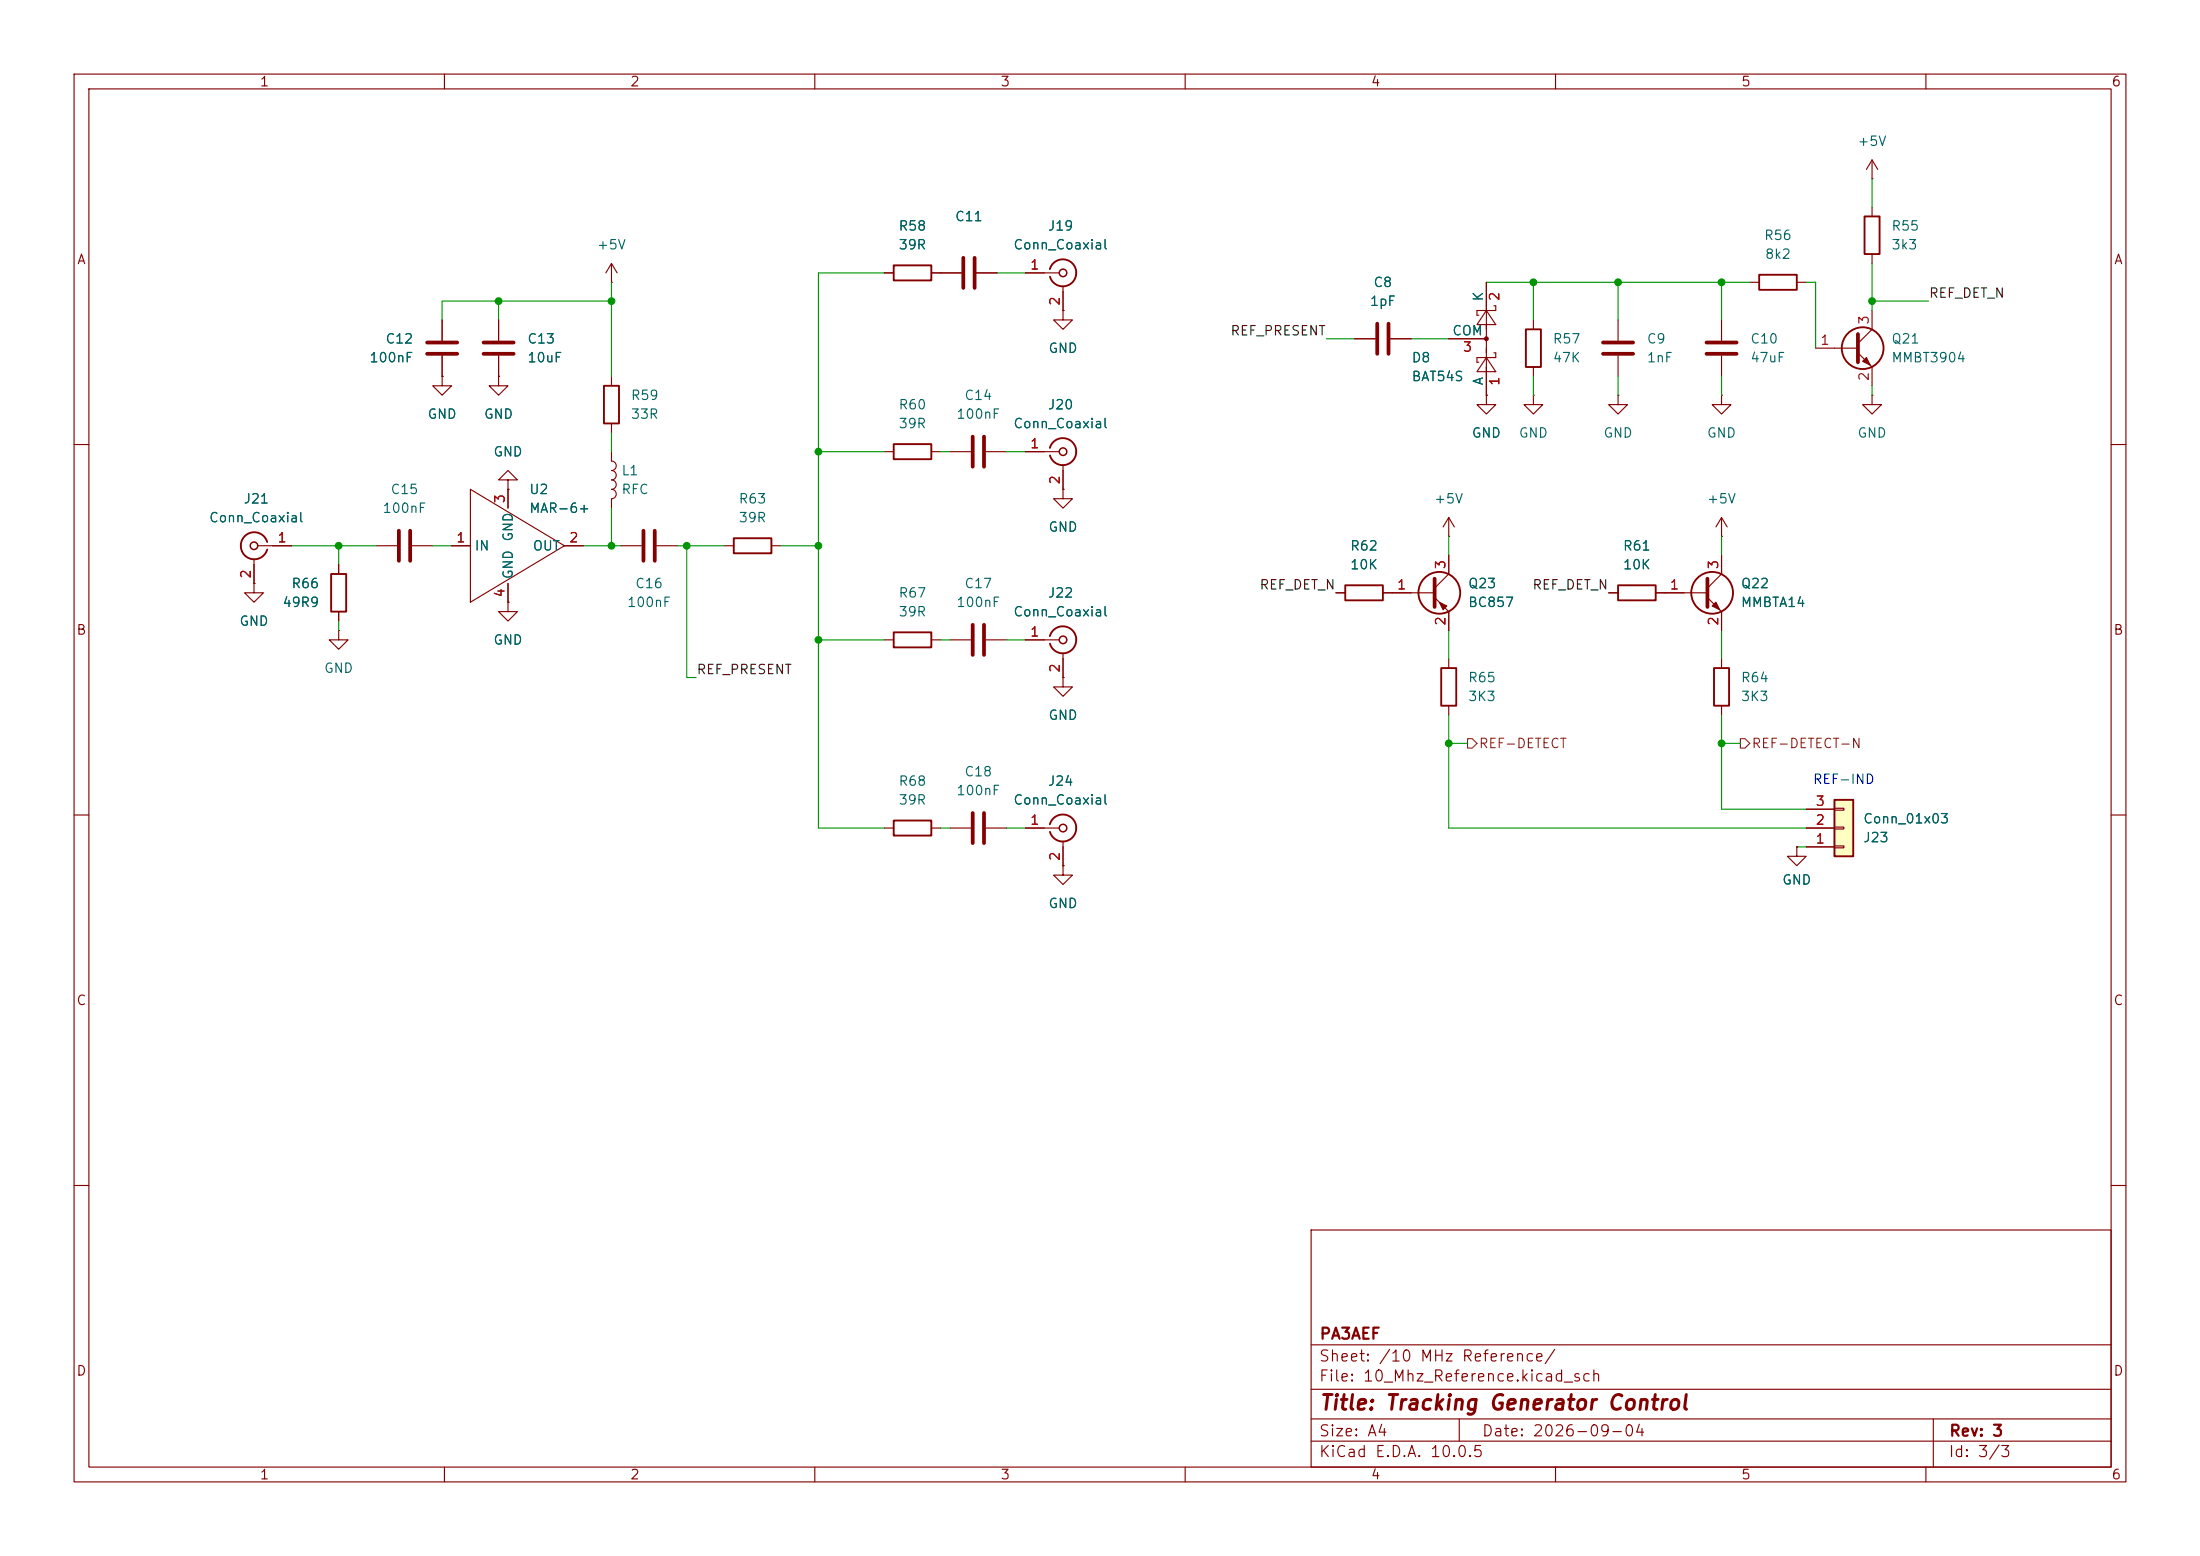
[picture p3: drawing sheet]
<svg xmlns="http://www.w3.org/2000/svg" width="297mm" height="210mm" viewBox="0 0 297 210" stroke-linecap="round" stroke-linejoin="round" font-family="sans-serif">
<g fill="none" stroke="#840000" stroke-width=".15">
<path d="M10 10h277v190h-277zM12 12h273v186h-273zM60 10v2M110 10v2M160 10v2M210 10v2M260 10v2M82.5 38.1h.1M82.5 35.6l.8 1.2M82.5 35.6l-.7 1.2M82.5 35.6v2.5M119.4 36.8h1.2"/>
<path d="M125.7 36.8h4.1M131.8 36.8h2.8M138.4 36.8h4.6M143.5 38.6v3.3M200.7 38.1v15.2M236.2 38.1h1.3M242.6 38.1h1.2M252.7 24.1h.1M252.7 21.6l-.7 1.3M252.7 21.6l.8 1.3M252.7 21.6v2.5M252.7 27.9v1.3"/>
<path d="M252.7 34.3v1.3M59.7 50.8v1.3h-1.3l1.3 1.2 1.3-1.2h-1.3M59.7 50.8h.1M59.7 43.2v2.8M59.7 48v2.8M67.3 50.8v1.3h-1.3l1.3 1.2 1.3-1.2h-1.3M67.3 50.8h.1M67.3 43.2v2.8M67.3 48v2.8M82.5 50.8v1.3M82.5 57.2v1.2M143.5 41.9v1.3h1.3l-1.3 1.3-1.3-1.3h1.3"/>
<path d="M143.5 41.9h.1M182.9 45.7h2.8M187.7 45.7h2.8M195.6 45.7h5.1M200.7 53.3v1.3h1.2l-1.2 1.3-1.3-1.3h1.3M200.7 53.3h.1M200.7 48.3l1.2 1.9h-2.5zM200.7 41.9l1.2 1.9h-2.5zM201.7 47.6h.2v.7h-2.5v.6h.2M201.7 41.3h.2v.6h-2.5v.6h.2M207 53.3v1.3h1.3l-1.3 1.3-1.3-1.3h1.3M207 53.3h.1"/>
<path d="M207 43.2v1.3M207 49.5v1.3M218.4 53.3v1.3h1.3l-1.3 1.3-1.2-1.3h1.2M218.4 53.3h.1M218.4 43.2v2.8M218.4 48v2.8M232.4 53.3v1.3h1.3l-1.3 1.3-1.3-1.3h1.3M232.4 53.3h.1M232.4 43.2v2.8M232.4 48v2.8M245.1 47h5.7M250.8 47.6l1.9 1.9v2.6"/>
<path d="M252.7 53.3v1.3h1.3l-1.3 1.3-1.2-1.3h1.2M252.7 53.3h.1M252.7 41.9v2.6l-1.9 1.9M10 60h2M34.3 78.7v1.3h1.3l-1.3 1.3-1.3-1.3h1.3M34.3 78.7h.1M34.3 75.4v3.3M34.8 73.7h4.6M45.7 76.2v1.3M50.8 73.7h2.8M55.6 73.7h2.8M61 73.7h2.5"/>
<path d="M63.5 66l12.7 7.7-12.7 7.6zM68.6 64.8h1.2l-1.2-1.3-1.3 1.3h1.3v1.2M68.6 66h.1M68.6 66v2.6M68.6 78.7v2.6M76.2 73.7h2.5M82.5 61v1.2a.64 .64 0 0 1 .7 .7 .64 .64 0 0 1-.7 .6M82.5 63.5a.64 .64 0 0 1 .7 .6 .64 .64 0 0 1-.7 .7 .64 .64 0 0 1 .7 .6 .64 .64 0 0 1-.7 .6 .64 .64 0 0 1 .7 .7 .64 .64 0 0 1-.7 .6M82.5 67.3v1.3M83.8 73.7h2.8M88.6 73.7h2.8M97.8 73.7h1.3"/>
<path d="M104.1 73.7h1.3M119.4 61h1.2M125.7 61h1.3M128.3 61h2.8M133.1 61h2.8M138.4 61h4.6M143.5 66v1.3h1.3l-1.3 1.3-1.3-1.3h1.3M143.5 66h.1M143.5 62.7v3.3M195.6 72.4h.1M195.6 69.9l-.8 1.2M195.6 69.9l.7 1.2"/>
<path d="M195.6 69.9v2.5M195.6 74.9v2.6l-1.9 1.9M232.4 72.4h.1M232.4 69.9v2.5M232.4 74.9v2.6l-1.9 1.9M232.4 69.9l-.8 1.2M232.4 69.9l.8 1.2M285 60h2M45.7 85.1v1.3h1.3l-1.3 1.2-1.3-1.2h1.3M45.7 85.1h.1M45.7 82.6v1.2M68.6 81.3v1.3h1.2l-1.2 1.2-1.3-1.2h1.3"/>
<path d="M68.6 81.3h.1M119.4 86.4h1.2M125.7 86.4h1.3M128.3 86.4h2.8M133.1 86.4h2.8M138.4 86.4h4.6M143.5 91.4v1.3h1.3l-1.3 1.3-1.3-1.3h1.3M143.5 91.4h.1M143.5 88.1v3.3M180.3 80h1.3M186.7 80h7M193.7 80.6l1.9 2v2.5"/>
<path d="M195.6 88.9v1.3M195.6 95.3v1.2M217.2 80h1.2M223.5 80h7M230.5 80.6l1.9 2v2.5M232.4 88.9v1.3M232.4 95.3v1.2M10 110h2M119.4 111.8h1.2M125.7 111.8h1.3M128.3 111.8h2.8M133.1 111.8h2.8"/>
<path d="M138.4 111.8h4.6M143.5 116.8v1.3h1.3l-1.3 1.3-1.3-1.3h1.3M143.5 116.8h.1M143.5 113.5v3.3M242.6 114.3v1.3h-1.3l1.3 1.2 1.2-1.2h-1.2M242.6 114.3h.1M285 110h2M10 160h2M177 166h108v32h-108zM285 160h2M60 198v2M110 198v2"/>
<path d="M160 198v2M177 194.5h108M177 191.5h108M177 187.5h108M177 181.5h108M197 191.5v3M210 198v2M260 198v2M261 191.5v6.5"/>
</g>
<g fill="none" stroke="#840000" stroke-width=".25">
<path d="M120.6 35.8h5.1v2h-5.1zM141.7 36.3a1.81 1.81 0 0 1 2.8-1 1.81 1.81 0 0 1 0 3 1.81 1.81 0 0 1-2.8-1M237.5 37.1h5.1v2h-5.1zM251.7 29.2h2v5.1h-2zM81.5 52.1h2.1v5.1h-2.1zM120.6 59.9h5.1v2.1h-5.1zM206 44.5h2v5h-2zM36.1 73.2a1.81 1.81 0 0 0-2.8-1 1.81 1.81 0 0 0 0 2.9 1.81 1.81 0 0 0 2.8-.9M44.7 77.5h2v5.1h-2zM99.1 72.6h5v2.1h-5zM141.7 60.5a1.81 1.81 0 0 1 2.8-1 1.81 1.81 0 0 1 0 2.9 1.81 1.81 0 0 1-2.8-.9M181.6 79h5.1v2h-5.1z"/>
<path d="M218.4 79h5.1v2h-5.1zM120.6 85.3h5.1v2.1h-5.1zM141.7 85.9a1.81 1.81 0 0 1 2.8-1 1.81 1.81 0 0 1 0 2.9 1.81 1.81 0 0 1-2.8-.9M194.6 90.2h2v5.1h-2zM231.4 90.2h2v5.1h-2zM120.6 110.7h5.1v2.1h-5.1zM141.7 111.3a1.81 1.81 0 0 1 2.8-1 1.81 1.81 0 0 1 0 2.9 1.81 1.81 0 0 1-2.8-.9"/>
<circle cx="251.5" cy="47" r="2.82"/>
<circle cx="194.3" cy="80" r="2.82"/>
<circle cx="231.1" cy="80" r="2.82"/>
</g>
<g fill="none" stroke="#840000" stroke-width=".2">
<circle cx="143.5" cy="36.8" r=".51"/>
<circle cx="34.3" cy="73.7" r=".51"/>
<circle cx="143.5" cy="61" r=".51"/>
<circle cx="143.5" cy="86.4" r=".51"/>
<circle cx="143.5" cy="111.8" r=".51"/>
</g>
<g fill="none" stroke="#840000" stroke-width=".51">
<path d="M130 34.8v4.1M131.6 34.8v4.1M57.7 47.8h4M57.7 46.2h4M65.3 47.8h4M65.3 46.2h4M131.3 58.9v4.1M132.8 58.9v4.1M185.9 43.7v4.1M187.5 43.7v4.1M216.4 47.8h4.1M216.4 46.2h4.1"/>
<path d="M230.4 47.8h4M230.4 46.2h4M250.8 45.1v3.8M53.8 71.6v4.1M55.4 71.6v4.1M86.9 71.6v4.1M88.4 71.6v4.1M193.7 78.1v3.8M230.5 78.1v3.8M131.3 84.3v4.1M132.8 84.3v4.1M131.3 109.7v4.1"/>
<path d="M132.8 109.7v4.1"/>
</g>
<g fill="#840000" stroke="#840000" stroke-width=".15">
<path d="M231.1 81.8l.5-.5 .6 1z"/>
<path d="M194.3 81.3l1 .5-.5 .5z"/>
<path d="M251.5 48.8l.5-.5 .5 1z"/>
<circle cx="200.7" cy="45.7" r=".25"/>
</g>
<path d="M247.6 108h2.6v7.6h-2.6z" fill="#ffffc2"/>
<path d="M247.6 108h2.6v7.6h-2.6z" fill="none" stroke="#840000" stroke-width=".25"/>
<g fill="none" stroke="#840000" stroke-width=".15">
<path d="M119.4 36.8h1.2M125.7 36.8h4.1M131.8 36.8h2.8M138.4 36.8h2.6M143.5 39.4v2.5M200.7 38.1v3.8M59.7 50.8h.1M59.7 43.2v2.8M59.7 48v2.8M67.3 50.8h.1M67.3 43.2v2.8M67.3 48v2.8"/>
<path d="M143.5 41.9h.1M182.9 45.7h2.8M187.7 45.7h2.8M195.6 45.7h5.1M200.7 53.3h.1M200.7 49.5v3.8M34.3 78.7h.1M34.3 76.2v2.5M36.8 73.7h2.6M45.7 76.2v1.3M61 73.7h2.5M68.6 66h.1"/>
<path d="M68.6 66v2.6M68.6 78.7v2.6M76.2 73.7h2.5M138.4 61h2.6M143.5 66h.1M143.5 63.5v2.5M195.6 74.9v2.6M232.4 74.9v2.6M45.7 82.6v1.2M68.6 81.3h.1M138.4 86.4h2.6M143.5 91.4h.1"/>
<path d="M143.5 88.9v2.5M180.3 80h1.3M186.7 80h3.8M195.6 82.6v2.5M217.2 80h1.2M223.5 80h3.8M232.4 82.6v2.5M138.4 111.8h2.6M143.5 116.8h.1M143.5 114.3v2.5M242.6 114.3h.1M243.8 114.3h3.8"/>
<path d="M243.8 111.8h3.8M243.8 109.2h3.8M247.6 114.2h1.3v.2h-1.3zM247.6 111.6h1.3v.3h-1.3zM247.6 109.1h1.3v.2h-1.3z"/>
</g>
<path d="M198.1 99.7h.7l.6 .6-.6 .7h-.7zM234.9 99.7h.7l.6 .6-.6 .7h-.7z" fill="none" stroke="#725600" stroke-width=".15"/>
<g fill="none" stroke="#009600" stroke-width=".15">
<path d="M82.5 38.1v12.7M119.4 36.8h-8.9v75h8.9M134.6 36.8h3.8M200.7 38.1h35.5M207 38.1v5.1M218.4 38.1v5.1M232.4 38.1v5.1M243.8 38.1h1.3v8.9M252.7 24.1v3.8M252.7 35.6v6.3M67.3 40.6v2.6M82.5 58.4v2.6"/>
<path d="M82.5 40.6h-22.8v2.6M179.1 45.7h3.8M190.5 45.7h5.1M207 50.8v2.5M218.4 50.8v2.5M232.4 50.8v2.5M252.7 40.6h7.6M252.7 52.1v1.2M39.4 73.7h11.4M45.7 73.7v2.5M58.4 73.7h2.6M78.7 73.7h5.1"/>
<path d="M82.5 68.6v5.1M91.4 73.7h6.4M92.7 73.7v17.7h1.3M105.4 73.7h5.1M110.5 61h8.9M127 61h1.3M135.9 61h2.5M195.6 72.4v2.5M232.4 72.4v2.5M45.7 83.8v1.3M110.5 86.4h8.9M127 86.4h1.3"/>
<path d="M135.9 86.4h2.5M195.6 96.5v15.3h48.2M195.6 85.1v3.8M232.4 85.1v3.8M232.4 96.5v12.7h11.4M127 111.8h1.3M135.9 111.8h2.5M195.6 100.3h2.5M232.4 100.3h2.5M242.6 114.3h1.2"/>
</g>
<g fill="#009600" stroke="#009600" stroke-width=".14">
<circle cx="207" cy="38.1" r=".46"/>
<circle cx="195.6" cy="100.3" r=".46"/>
<circle cx="110.5" cy="86.4" r=".46"/>
<circle cx="110.5" cy="73.7" r=".46"/>
<circle cx="110.5" cy="61" r=".46"/>
<circle cx="92.7" cy="73.7" r=".46"/>
<circle cx="82.5" cy="73.7" r=".46"/>
<circle cx="45.7" cy="73.7" r=".46"/>
<circle cx="67.3" cy="40.6" r=".46"/>
<circle cx="82.5" cy="40.6" r=".46"/>
<circle cx="232.4" cy="38.1" r=".46"/>
<circle cx="252.7" cy="40.6" r=".46"/>
<circle cx="218.4" cy="38.1" r=".46"/>
<circle cx="232.4" cy="100.3" r=".46"/>
</g>
<text font-size="2" fill="#840000" x="178" y="190.8">Title: Tracking Generator Control</text>
<g font-size="1.5" fill="#840000">
<text x="178" y="184.1">Sheet: /10 MHz Reference/</text>
<text x="178" y="181.1">PA3AEF</text>
<text x="178" y="186.8">File: 10_Mhz_Reference.kicad_sch</text>
<text x="178" y="197">KiCad E.D.A. 10.0.5</text>
<text x="178" y="194.2">Size: A4</text>
<text x="200" y="194.2">Date: 2026-09-04</text>
<text x="263" y="197">Id: 3/3</text>
<text x="263" y="194.2">Rev: 3</text>
</g>
<g font-size="1.3" fill="#840000">
<text x="35" y="12">1</text>
<text x="85" y="12">2</text>
<text x="135" y="12">3</text>
<text x="185" y="12">4</text>
<text x="235" y="12">5</text>
<text x="285" y="12">6</text>
<text x="10.3" y="36">A</text>
<text x="285.3" y="36">A</text>
<text x="10.2" y="86">B</text>
<text x="285.2" y="86">B</text>
<text x="10.2" y="136">C</text>
<text x="285.2" y="136">C</text>
<text x="10.2" y="186">D</text>
<text x="285.2" y="186">D</text>
<text x="35" y="200">1</text>
<text x="85" y="200">2</text>
<text x="135" y="200">3</text>
<text x="185" y="200">4</text>
<text x="235" y="200">5</text>
<text x="285" y="200">6</text>
</g>
<g font-size="1.3" fill="#006464">
<text x="250.7" y="20">+5V</text>
<text x="80.5" y="34">+5V</text>
<text x="121.2" y="31.4">R58</text>
<text x="121.2" y="34">39R</text>
<text x="128.8" y="30.2">C11</text>
<text x="136.7" y="34">Conn_Coaxial</text>
<text x="141.4" y="31.4">J19</text>
<text x="238.1" y="32.7">R56</text>
<text x="238.2" y="35.3">8k2</text>
<text x="255.3" y="31.4">R55</text>
<text x="255.3" y="34">3k3</text>
<text x="184.8" y="41.6">1pF</text>
<text x="185.3" y="39.1">C8</text>
<text x="200.5" y="40.8" transform="rotate(-90 200.5 40.8)">K</text>
<text x="52" y="46.7">C12</text>
<text x="71.1" y="46.7">C13</text>
<text x="141.4" y="48">GND</text>
<text x="196" y="45.6">COM</text>
<text x="209.5" y="46.7">R57</text>
<text x="222.2" y="46.7">C9</text>
<text x="236.2" y="46.7">C10</text>
<text x="255.3" y="46.7">Q21</text>
<text x="49.8" y="49.2">100nF</text>
<text x="71.1" y="49.2">10uF</text>
<text x="190.5" y="49.2">D8</text>
<text x="190.5" y="51.8">BAT54S</text>
<text x="200.5" y="52.1" transform="rotate(-90 200.5 52.1)">A</text>
<text x="209.5" y="49.2">47K</text>
<text x="222.2" y="49.2">1nF</text>
<text x="236.2" y="49.2">47uF</text>
<text x="255.3" y="49.2">MMBT3904</text>
<text x="57.6" y="56.8">GND</text>
<text x="65.2" y="56.8">GND</text>
<text x="85.1" y="54.3">R59</text>
<text x="85.1" y="56.8">33R</text>
<text x="121.2" y="55.6">R60</text>
<text x="121.2" y="58.1">39R</text>
<text x="129" y="56.8">100nF</text>
<text x="130.1" y="54.3">C14</text>
<text x="136.7" y="58.1">Conn_Coaxial</text>
<text x="141.4" y="55.6">J20</text>
<text x="198.6" y="59.4">GND</text>
<text x="204.9" y="59.4">GND</text>
<text x="216.4" y="59.4">GND</text>
<text x="230.3" y="59.4">GND</text>
<text x="250.7" y="59.4">GND</text>
<text x="66.5" y="61.9">GND</text>
<text x="83.8" y="64.5">L1</text>
<text x="28.1" y="70.8">Conn_Coaxial</text>
<text x="32.8" y="68.3">J21</text>
<text x="51.5" y="69.5">100nF</text>
<text x="52.6" y="67">C15</text>
<text x="71.4" y="67">U2</text>
<text x="71.4" y="69.5">MAR-6+</text>
<text x="83.8" y="67">RFC</text>
<text x="99.6" y="68.3">R63</text>
<text x="99.6" y="70.8">39R</text>
<text x="193.5" y="68.3">+5V</text>
<text x="230.3" y="68.3">+5V</text>
<text x="64" y="74.6">IN</text>
<text x="69.5" y="73.2" transform="rotate(-90 69.5 73.2)">GND</text>
<text x="71.8" y="74.6">OUT</text>
<text x="141.4" y="72.1">GND</text>
<text x="182.2" y="74.6">R62</text>
<text x="182.2" y="77.2">10K</text>
<text x="219" y="74.6">R61</text>
<text x="219" y="77.2">10K</text>
<text x="38" y="82.2">49R9</text>
<text x="39.3" y="79.7">R66</text>
<text x="69.5" y="78.3" transform="rotate(-90 69.5 78.3)">GND</text>
<text x="84.6" y="82.2">100nF</text>
<text x="85.7" y="79.7">C16</text>
<text x="121.2" y="81">R67</text>
<text x="121.2" y="83.5">39R</text>
<text x="129" y="82.2">100nF</text>
<text x="130.1" y="79.7">C17</text>
<text x="136.7" y="83.5">Conn_Coaxial</text>
<text x="141.4" y="81">J22</text>
<text x="198.1" y="79.7">Q23</text>
<text x="198.1" y="82.2">BC857</text>
<text x="234.9" y="79.7">Q22</text>
<text x="234.9" y="82.2">MMBTA14</text>
<text x="32.2" y="84.8">GND</text>
<text x="66.5" y="87.3">GND</text>
<text x="43.7" y="91.1">GND</text>
<text x="198.1" y="92.4">R65</text>
<text x="198.1" y="94.9">3K3</text>
<text x="234.9" y="92.4">R64</text>
<text x="234.9" y="94.9">3K3</text>
<text x="141.4" y="97.5">GND</text>
<text x="121.2" y="106.4">R68</text>
<text x="129" y="107.6">100nF</text>
<text x="130.1" y="105.1">C18</text>
<text x="141.4" y="106.4">J24</text>
<text x="121.2" y="108.9">39R</text>
<text x="136.7" y="108.9">Conn_Coaxial</text>
<text x="251.4" y="114">J23</text>
<text x="251.4" y="111.5">Conn_01x03</text>
<text x="240.5" y="119.7">GND</text>
<text x="141.4" y="122.9">GND</text>
</g>
<g font-size="1.3" fill="#a90000">
<text x="139" y="36.7">1</text>
<text x="143.4" y="41.4" transform="rotate(-90 143.4 41.4)">2</text>
<text x="202.7" y="40.7" transform="rotate(-90 202.7 40.7)">2</text>
<text x="197.4" y="47.8">3</text>
<text x="245.6" y="46.9">1</text>
<text x="252.6" y="43.9" transform="rotate(-90 252.6 43.9)">3</text>
<text x="202.7" y="52.2" transform="rotate(-90 202.7 52.2)">1</text>
<text x="252.6" y="51.5" transform="rotate(-90 252.6 51.5)">2</text>
<text x="139" y="60.8">1</text>
<text x="143.4" y="65.5" transform="rotate(-90 143.4 65.5)">2</text>
<text x="68.4" y="68" transform="rotate(-90 68.4 68)">3</text>
<text x="37.4" y="73.5">1</text>
<text x="61.5" y="73.5">1</text>
<text x="76.7" y="73.5">2</text>
<text x="195.4" y="76.9" transform="rotate(-90 195.4 76.9)">3</text>
<text x="232.3" y="76.9" transform="rotate(-90 232.3 76.9)">3</text>
<text x="34.2" y="78.2" transform="rotate(-90 34.2 78.2)">2</text>
<text x="68.4" y="80.7" transform="rotate(-90 68.4 80.7)">4</text>
<text x="188.5" y="79.9">1</text>
<text x="225.3" y="79.9">1</text>
<text x="139" y="86.2">1</text>
<text x="195.4" y="84.6" transform="rotate(-90 195.4 84.6)">2</text>
<text x="232.3" y="84.6" transform="rotate(-90 232.3 84.6)">2</text>
<text x="143.4" y="90.9" transform="rotate(-90 143.4 90.9)">2</text>
<text x="139" y="111.6">1</text>
<text x="245" y="111.6">2</text>
<text x="245" y="109.1">3</text>
<text x="143.4" y="116.3" transform="rotate(-90 143.4 116.3)">2</text>
<text x="245" y="114.2">1</text>
</g>
<g font-size="1.3" fill="#0f0f0f">
<text x="260.3" y="40.5">REF_DET_N</text>
<text x="166" y="45.6">REF_PRESENT</text>
<text x="170" y="79.9">REF_DET_N</text>
<text x="206.8" y="79.9">REF_DET_N</text>
<text x="94" y="91.3">REF_PRESENT</text>
</g>
<g font-size="1.3" fill="#725600">
<text x="199.6" y="101.3">REF-DETECT</text>
<text x="236.4" y="101.3">REF-DETECT-N</text>
</g>
<text font-size="1.3" fill="#0000c2" x="244.7" y="106.1">REF-IND</text>
</svg>
